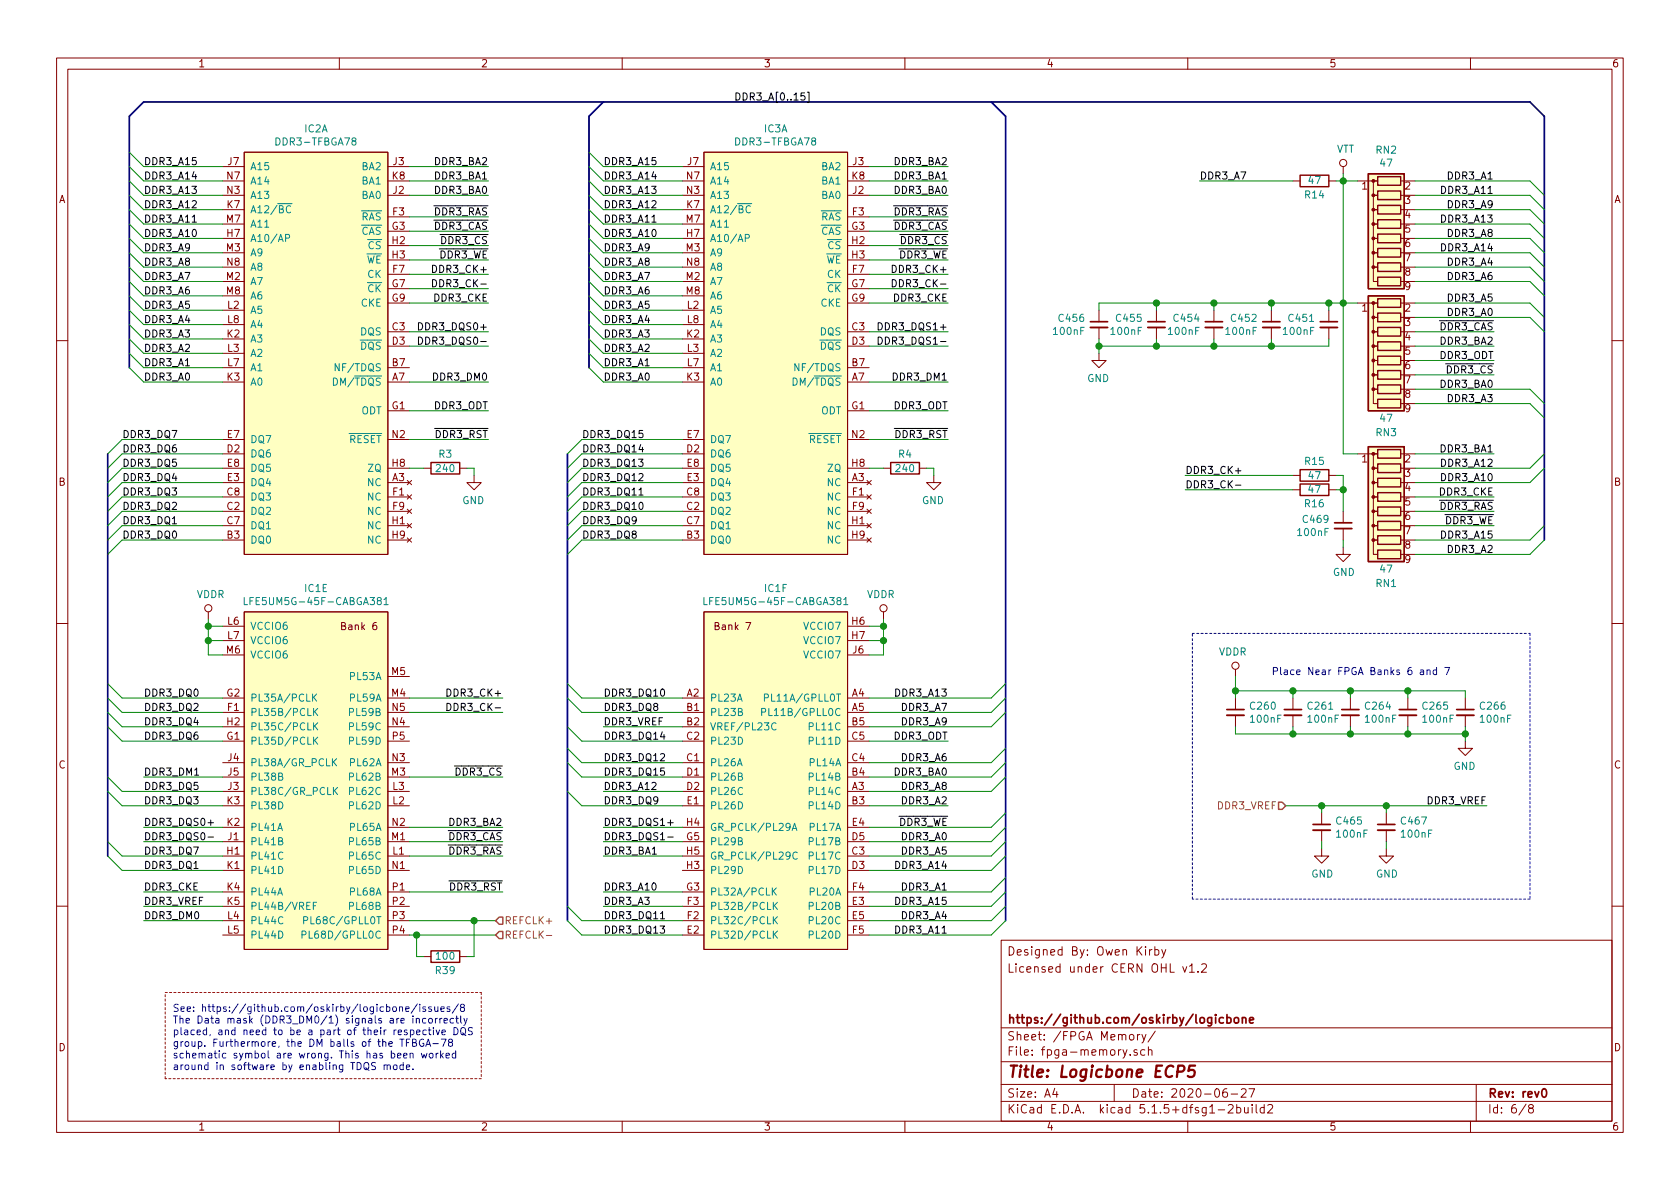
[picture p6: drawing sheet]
<svg xmlns="http://www.w3.org/2000/svg" width="297mm" height="210mm" viewBox="0 0 297 210" stroke-linecap="round" stroke-linejoin="round" font-family="sans-serif">
<g fill="none" stroke="#840000" stroke-width=".18">
<path d="M10 10.3h277v189.9h-277zM12 12.2h273v186.1h-273zM60 10.3v1.9M110 10.3v1.9M160 10.3v1.9M210 10.3v1.9M260 10.3v1.9M39.4 32h3.8M39.4 34.5h3.8M39.4 37.1h3.8M39.4 39.6h3.8M39.4 29.5h3.8"/>
<path d="M43.2 26.9h25.4v71.1h-25.4zM68.6 32h3.8M68.6 34.5h3.8M68.6 38.3h3.8M68.6 29.5h3.8M120.6 32h3.9M120.6 34.5h3.9M120.6 37.1h3.9M120.6 39.6h3.9M120.6 29.5h3.9M124.5 26.9h25.4v71.1h-25.4zM149.9 32h3.8"/>
<path d="M149.9 34.5h3.8M149.9 38.3h3.8M149.9 29.5h3.8M228.6 32h1.3M234.9 32h1.3M237.5 29.5v1.2M240 32h3.6h-.8v2.5h.8h-.8v2.6h.8h-.8v2.5h.8h-.8v2.6h.8h-.8v2.5h.8h-.8v2.5h.8h-.8v2.6h.8M247.6 32h2.6M247.6 34.5h2.6M247.6 37.1h2.6M247.6 39.6h2.6M39.4 42.2h3.8"/>
<path d="M39.4 44.7h3.8M39.4 47.2h3.8M39.4 49.8h3.8M39.4 59.9h3.8M39.4 54.9h3.8M39.4 57.4h3.8M39.4 52.3h3.8M68.6 53.6h3.8M68.6 58.7h3.8M68.6 48.5h3.8M68.6 40.9h3.8M68.6 51h3.8"/>
<path d="M68.6 43.4h3.8M68.6 46h3.8M120.6 42.2h3.9M120.6 44.7h3.9M120.6 47.2h3.9M120.6 49.8h3.9M120.6 59.9h3.9M120.6 54.9h3.9M120.6 57.4h3.9M120.6 52.3h3.9M149.9 53.6h3.8M149.9 58.7h3.8"/>
<path d="M149.9 48.5h3.8M149.9 40.9h3.8M149.9 51h3.8M149.9 43.4h3.8M149.9 46h3.8M194.3 54.9v2M194.3 57.9v2M204.5 54.9v2M204.5 57.9v2M214.6 54.9v2M214.6 57.9v2M224.8 54.9v2"/>
<path d="M224.8 57.9v2M234.9 54.9v2M234.9 57.9v2M240 53.6h3.6h-.8v2.5h.8h-.8v2.6h.8h-.8v2.5h.8h-.8v2.5h.8h-.8v2.6h.8h-.8v2.5h.8h-.8v2.6h.8M247.6 42.2h2.6M247.6 44.7h2.6M247.6 47.2h2.6M247.6 49.8h2.6M247.6 53.6h2.6M247.6 56.1h2.6M247.6 58.7h2.6M10 60.2h2"/>
<path d="M39.4 67.6h3.8M39.4 65h3.8M39.4 77.7h3.8M39.4 62.5h3.8M68.6 61.2h3.8M68.6 67.6h3.8M68.6 65h3.8M68.6 77.7h3.8M68.6 72.6h3.8M120.6 67.6h3.9M120.6 65h3.9M120.6 77.7h3.9"/>
<path d="M120.6 62.5h3.9M149.9 61.2h3.8M149.9 67.6h3.8M149.9 65h3.8M149.9 77.7h3.8M149.9 72.6h3.8M194.3 62.5v1.2h-1.3l1.3 1.3 1.3-1.3h-1.3M247.6 61.2h2.6M247.6 63.7h2.6M247.6 66.3h2.6M247.6 68.8h2.6M247.6 71.4h2.6"/>
<path d="M285 60.2h2M39.4 82.8h3.8M39.4 80.3h3.8M39.4 85.3h3.8M39.4 87.9h3.8M39.4 90.4h3.8M39.4 93h3.8M39.4 95.5h3.8M68.6 82.8h3.8M68.6 85.3h3.8M68.6 87.9h3.8M68.6 90.4h3.8"/>
<path d="M68.6 93h3.8M68.6 95.5h3.8M72 85l.8 .7M72 87.5l.8 .8M72 90l.8 .8M72 92.6l.8 .7M72 95.1l.8 .8M72.8 85l-.8 .7M72.8 87.5l-.8 .8M72.8 90l-.8 .8M72.8 92.6l-.8 .7M72.8 95.1l-.8 .8"/>
<path d="M74.9 82.8h1.3M81.3 82.8h1.2M83.8 84.1v1.2h-1.3l1.3 1.3 1.3-1.3h-1.3M120.6 82.8h3.9M120.6 80.3h3.9M120.6 85.3h3.9M120.6 87.9h3.9M120.6 90.4h3.9M120.6 93h3.9M120.6 95.5h3.9M149.9 82.8h3.8M149.9 85.3h3.8"/>
<path d="M149.9 87.9h3.8M149.9 90.4h3.8M149.9 93h3.8M149.9 95.5h3.8M153.3 85l.8 .7M153.3 87.5l.8 .8M153.3 90l.8 .8M153.3 92.6l.8 .7M153.3 95.1l.8 .8M154.1 85l-.8 .7M154.1 87.5l-.8 .8M154.1 90l-.8 .8"/>
<path d="M154.1 92.6l-.8 .7M154.1 95.1l-.8 .8M156.2 82.8h1.3M162.6 82.8h1.2M165.1 84.1v1.2h-1.3l1.3 1.3 1.3-1.3h-1.3M228.6 84.1h1.3M228.6 86.6h1.3M234.9 84.1h1.3M234.9 86.6h1.3M237.5 96.8v1.2h1.3l-1.3 1.3-1.3-1.3h1.3M237.5 90.4v2.1M237.5 93.5v2"/>
<path d="M240 80.3h3.6h-.8v2.5h.8h-.8v2.5h.8h-.8v2.6h.8h-.8v2.5h.8h-.8v2.6h.8h-.8v2.5h.8h-.8v2.5h.8M247.6 82.8h2.6M247.6 80.3h2.6M247.6 85.3h2.6M247.6 87.9h2.6M247.6 90.4h2.6M247.6 93h2.6M247.6 95.5h2.6M247.6 98h2.6M10 110.3h2M36.8 108.2v1.3M39.4 110.7h3.8"/>
<path d="M39.4 113.3h3.8M39.4 115.8h3.8M43.2 108.2h25.4v59.7h-25.4zM68.6 119.6h3.8M124.5 108.2h25.4v59.7h-25.4zM131.9 110.1h.8l-.5 1.2M149.9 110.7h3.8M149.9 113.3h3.8M149.9 115.8h3.8M156.2 108.2v1.3M218.4 118.4v1.2M285 110.3h2"/>
<path d="M39.4 123.4h3.8M39.4 139.9h3.8M39.4 126h3.8M39.4 128.5h3.8M39.4 137.4h3.8M39.4 134.9h3.8M39.4 131.1h3.8M68.6 123.4h3.8M68.6 139.9h3.8M68.6 126h3.8M68.6 128.5h3.8M68.6 137.4h3.8"/>
<path d="M68.6 134.9h3.8M68.6 131.1h3.8M120.6 123.4h3.9M120.6 139.9h3.9M120.6 126h3.9M120.6 128.5h3.9M120.6 137.4h3.9M120.6 134.9h3.9M120.6 131.1h3.9M149.9 123.4h3.8M149.9 139.9h3.8M149.9 126h3.8"/>
<path d="M149.9 128.5h3.8M149.9 137.4h3.8M149.9 134.9h3.8M149.9 131.1h3.8M218.4 123.4v2.1M218.4 126.5v2M228.6 123.4v2.1M228.6 126.5v2M238.8 123.4v2.1M238.8 126.5v2M248.9 123.4v2.1M248.9 126.5v2"/>
<path d="M259.1 131.1v1.2h-1.3l1.3 1.3 1.2-1.3h-1.2M259.1 123.4v2.1M259.1 126.5v2M39.4 142.5h3.8M39.4 151.4h3.8M39.4 153.9h3.8M39.4 148.8h3.8M39.4 146.3h3.8M39.4 157.7h3.8M68.6 142.5h3.8M68.6 151.4h3.8M68.6 153.9h3.8"/>
<path d="M68.6 148.8h3.8M68.6 146.3h3.8M68.6 157.7h3.8M120.6 142.5h3.9M120.6 151.4h3.9M120.6 153.9h3.9M120.6 148.8h3.9M120.6 146.3h3.9M120.6 157.7h3.9M149.9 142.5h3.8M149.9 151.4h3.8M149.9 153.9h3.8"/>
<path d="M149.9 148.8h3.8M149.9 146.3h3.8M149.9 157.7h3.8M233.7 150.1v1.3h1.2l-1.2 1.2-1.3-1.2h1.3M233.7 143.8v2M233.7 146.8v2M245.1 150.1v1.3h1.3l-1.3 1.2-1.3-1.2h1.3M245.1 143.8v2M245.1 146.8v2M10 160.2h2M39.4 165.3h3.8M39.4 160.3h3.8"/>
<path d="M39.4 162.8h3.8M68.6 165.3h3.8M68.6 160.3h3.8M68.6 162.8h3.8M74.9 169.2h1.3M81.3 169.2h1.2M120.6 165.3h3.9M120.6 160.3h3.9M120.6 162.8h3.9M149.9 165.3h3.8M149.9 160.3h3.8M149.9 162.8h3.8"/>
<path d="M177 166.3h108v32h-108zM202.5 167.4v.2M202.5 167.9v1M203.3 167.9v1M203.7 167.9l-.4 .3M204.2 168l.4-.1 .3 .3-.1 .6-.2 .1-.4-.1M204.2 167.4v1.5M205.4 167.9l.4 1M206.1 167.9l-.5 1.4-.2 .1M209.1 170.9l.4 1 .3-1M210.3 170.9l.4-.5v1.5M210.3 171.9h.9"/>
<path d="M211.8 171.8v.1M212.5 170.6l.2-.2h.3l.3 .2v.3v.2l-.9 .8h.9M285 160.2h2M60 198.3v1.9M110 198.3v1.9M160 198.3v1.9M177 194.8h108M177 191.8h108M177 187.8h108M177 181.8h108M186.5 192.5l-.4 1h1M186.8 193v1"/>
<path d="M197 191.8v3M199.3 185.6l-.5 1.4-.2 .1M199.8 183.1l.2-.2 .4 .2v.7l-.2 .1-.4-.1zM199.8 186.5v.1M201 185.7l-.3-.1-.2 .2 .1 .2 .4 .2v.3h-.5M201.1 182.9v1M201.5 182.9l-.4 .3M201.9 182.9l.4 1M202.4 185.7l-.4-.1-.3 .3 .1 .6 .2 .1 .4-.1M202.6 182.9l-.5 1.4-.2 .1M203 185.7l.3-.1 .3 .1 .1 .9M203 185.1v1.5"/>
<path d="M204.3 182.3l-1.3 2M210 198.3v1.9M215.4 196.3h1.1M216.9 192.5a.62 .62 0 0 0-.7 .7l.1 .7 .2 .1 .5-.1v-.5l-.1-.2-.4-.1-.3 .3M217.2 195.5l.2-.2h.4l.2 .5-.9 1h.9M217.7 193.5h1.1M218.7 195.9l.4-.1 .3 .3-.1 .6h-.6M218.7 195.3v1.5M219.5 192.7l.2-.2h.3l.3 .2v.3v.2l-.9 .8h.9M220 195.8l.1 .9 .3 .1 .3-.1M220.7 195.8v1M220.8 192.5h1l-.6 1.5"/>
<path d="M221.4 195.3v.2M221.4 195.8v1M222.1 195.3v1.3l.2 .2M223.5 195.9l-.4-.1-.3 .3 .1 .6 .2 .1 .4-.1M223.5 195.3v1.5M224.2 195.5l.2-.2h.3l.3 .5-.9 1h.9M260 198.3v1.9M261 191.8v6.5M269.8 195.2l-1.2 2M270.6 196l-.3-.2v-.2l.3-.3h.2l.3 .3-.1 .2-.6 .2a.48 .48 0 0 0-.1 .7l.3 .1 .4-.1a.48 .48 0 0 0-.2-.7"/>
<circle cx="237.5" cy="28.8" r=".63"/>
<circle cx="36.8" cy="107.6" r=".63"/>
<circle cx="156.2" cy="107.6" r=".63"/>
<circle cx="218.4" cy="117.7" r=".63"/>
</g>
<g fill="none" stroke="#840000" stroke-width=".3">
<path d="M192.8 56.9h3M202.9 56.9h3.1M213.1 56.9h3.1M223.3 56.9h3M233.4 56.9h3.1M236 92.5h3M216.9 125.5h3.1M227.1 125.5h3M237.2 125.5h3.1M247.4 125.5h3M257.6 125.5h3M232.2 145.8h3"/>
<path d="M243.6 145.8h3M216.9 179.4v1.5M219.7 179.9v1M216.3 180l-.4-.1-.3 .3v.6l.3 .1 .4-.1M216.9 180l.5-.1 .3 .3-.1 .6-.2 .1-.5-.1M218.3 180.1l.2-.2 .4 .2v.7l-.2 .1-.4-.1zM219.7 180.1v-.1a.37 .37 0 0 1 .6 .1v.8M220.9 180.4l.7-.1v-.3l-.4-.1-.3 .2 .1 .7h.6M272.8 192.6l.1-.1a.8 .8 0 0 1 .6 .8 .8 .8 0 0 1-.6 .7 .97 .97 0 0 1-.1-1.4z"/>
</g>
<path d="M208.2 189.5h.8a.56 .56 0 0 0 .4-.5 .56 .56 0 0 0-.3-.6h-.8l-.2 2M211.3 188.4h-1l-.2 1 .3-.2 .7 .1 .2 .3-.2 .7a.8 .8 0 0 1-1.1 0" fill="none" stroke="#840000" stroke-width=".41"/>
<g fill="none" stroke="#840000" stroke-width=".25">
<path d="M229.9 31h5v2h-5zM241.9 30.7h6.4v20.3h-6.4zM243.6 31.2h4v1.6h-4zM243.6 33.8h4v1.5h-4zM243.6 36.3h4v1.5h-4zM243.6 38.9h4v1.5h-4zM241.9 52.3h6.4v20.3h-6.4zM243.6 41.4h4v1.5h-4zM243.6 43.9h4v1.6h-4zM243.6 46.5h4v1.5h-4zM243.6 49h4v1.5h-4zM243.6 52.8h4v1.6h-4z"/>
<path d="M243.6 55.4h4v1.5h-4zM243.6 57.9h4v1.5h-4zM241.9 79h6.4v20.3h-6.4zM243.6 60.4h4v1.6h-4zM243.6 63h4v1.5h-4zM243.6 65.5h4v1.6h-4zM243.6 68.1h4v1.5h-4zM243.6 70.6h4v1.5h-4zM243.6 79.5h4v1.5h-4zM76.2 81.8h5.1v2h-5.1zM157.5 81.8h5.1v2h-5.1zM229.9 83.1h5v2h-5z"/>
<path d="M229.9 85.6h5v2h-5zM243.6 82h4v1.6h-4zM243.6 84.6h4v1.5h-4zM243.6 87.1h4v1.5h-4zM243.6 89.7h4v1.5h-4zM243.6 92.2h4v1.5h-4zM243.6 94.7h4v1.6h-4zM243.6 97.3h4v1.5h-4zM76.2 168.1h5.1v2.1h-5.1z"/>
</g>
<g fill="none" stroke="#840000" stroke-width=".33">
<path d="M192.8 57.9h3M202.9 57.9h3.1M213.1 57.9h3.1M223.3 57.9h3M233.4 57.9h3.1M236 93.5h3M216.9 126.5h3.1M227.1 126.5h3M237.2 126.5h3.1M247.4 126.5h3M257.6 126.5h3M232.2 146.8h3"/>
<path d="M243.6 146.8h3"/>
</g>
<g fill="#ffffc2" stroke="#ffffc2" stroke-width=".18">
<path d="M241.9 30.7h6.4v20.3h-6.4z"/>
<path d="M124.5 108.2h25.4v59.7h-25.4z"/>
<path d="M43.2 108.2h25.4v59.7h-25.4z"/>
<path d="M241.9 52.3h6.4v20.3h-6.4z"/>
<path d="M241.9 79h6.4v20.3h-6.4z"/>
<path d="M43.2 26.9h25.4v71.1h-25.4z"/>
<path d="M124.5 26.9h25.4v71.1h-25.4z"/>
</g>
<g fill="#840000" stroke="#840000" stroke-width=".18">
<circle cx="242.8" cy="32" r=".25"/>
<circle cx="242.8" cy="34.5" r=".25"/>
<circle cx="242.8" cy="37.1" r=".25"/>
<circle cx="242.8" cy="39.6" r=".25"/>
<circle cx="242.8" cy="42.2" r=".25"/>
<circle cx="242.8" cy="44.7" r=".25"/>
<circle cx="242.8" cy="47.2" r=".25"/>
<circle cx="242.8" cy="53.6" r=".25"/>
<circle cx="242.8" cy="56.1" r=".25"/>
<circle cx="242.8" cy="58.7" r=".25"/>
<circle cx="242.8" cy="61.2" r=".25"/>
<circle cx="242.8" cy="63.7" r=".25"/>
<circle cx="242.8" cy="66.3" r=".25"/>
<circle cx="242.8" cy="68.8" r=".25"/>
<circle cx="242.8" cy="80.3" r=".25"/>
<circle cx="242.8" cy="82.8" r=".25"/>
<circle cx="242.8" cy="85.3" r=".25"/>
<circle cx="242.8" cy="87.9" r=".25"/>
<circle cx="242.8" cy="90.4" r=".25"/>
<circle cx="242.8" cy="93" r=".25"/>
<circle cx="242.8" cy="95.5" r=".25"/>
</g>
<g fill="none" stroke="#008484" stroke-width=".18">
<path d="M50.4 36h1.2M51.4 36.5a.5 .5 0 0 0-.6 0 .5 .5 0 0 0-.2 .6 .45 .45 0 0 0 .3 .5 .45 .45 0 0 0 .5-.1M131.6 36h1.3M132.7 36.5a.5 .5 0 0 0-.7 0 .5 .5 0 0 0-.1 .6 .45 .45 0 0 0 .2 .5 .45 .45 0 0 0 .6-.1M50.5 42.1h.6l.1-.5-.2-.2h-.5v1.3M131.8 42.1h.6v-.5l-.1-.2h-.5v1.3M60 64.3v1.3l-.7-1.3v1.3M141.2 64.3v1.3l-.7-1.3v1.3M43.2 105.7v1.2h.6M66.9 106.2l-.1-.1v-.3l.1-.1h.4l.1 .4-.6 .2-.1 .1v.3l.2 .2h.4l.1-.2v-.4l-.2-.1M67.9 106l.4-.3v1.2M67.9 106.9h.7"/>
<path d="M124.5 105.7v1.2h.5M148.2 106.2l-.2-.1v-.3l.2-.1h.4v.4l-.5 .2-.1 .1v.3l.2 .2h.4l.1-.2-.1-.4-.1-.1M149.2 106l.4-.3v1.2M149.2 106.9h.7M55.3 122.7v1.3M55.4 125.3v1.2M55.4 127.8v1.3M55.4 130.3v1.3M55.4 123.3l.6 .7M55.6 125.8l.6 .7M55.6 130.9l.6 .7M55.6 128.4l.6 .7"/>
<path d="M56 122.7l-.7 .8M56.2 125.3l-.8 .7M56.2 130.3l-.8 .8M56.2 127.8l-.8 .7M59 134.7l.5 .7M59.1 139.8l.6 .7M59.5 134.2l-.7 .7M59.7 139.2l-.7 .8M134.7 125.9h.6v-.5l-.1-.1h-.5v1.2M135.2 123.4l.6-.1v-.4l-.2-.2h-.4v1.3M137.2 127.9a.6 .6 0 0 0-.8 .5 .6 .6 0 0 0 .6 .7l.2-.1M56 159.6h-.6v1.2"/>
<path d="M136.6 157v1.3M136.7 159.6v1.2M136.7 157.6l.6 .7M137.3 157l-.7 .8M137.5 159.6l-.8 .7M140.1 146.9l.4-1.3 .4 1.3M140.2 146.5h.6M141 150.8a.51 .51 0 0 0-.7 0 .51 .51 0 0 0-.1 .6 .46 .46 0 0 0 .2 .5 .46 .46 0 0 0 .6-.1M53.4 165.3l.6-.1 .1-.4-.2-.2h-.5v1.3M53.7 162.8l.7-.1v-.5l-.2-.1h-.5v1.3M55.4 160.2h.4M136.7 162.1v1.3"/>
<path d="M136.7 164.6v1.3M136.9 165.2l.6 .7M136.9 162.7l.6 .7M136.9 160.1l.6 .7M137.5 164.6l-.8 .8M137.5 162.1l-.8 .7"/>
</g>
<path d="M210.8 112h59.7M270.5 112v47M210.8 159v-47M270.5 159h-59.7" fill="none" stroke="#0000c2" stroke-width=".18" stroke-dasharray=".4 .4"/>
<path d="M29.2 175.5h55.9M85.1 175.5v15.2M29.2 190.7v-15.2M85.1 190.7h-55.9" fill="none" stroke="#c20000" stroke-width=".18" stroke-dasharray=".4 .4"/>
<path d="M106.7 18l-2.6 2.6v44.4M175.3 18l2.5 2.6v142.2M22.9 65v-44.4l2.5-2.6h245.1l2.5 2.6v74.9M19 80.3v71.1M100.3 80.3v82.5" fill="none" stroke="#000084" stroke-width=".3"/>
<g fill="none" stroke="#008400" stroke-width=".18">
<path d="M22.9 39.6l2.5 2.6h14M22.9 37.1l2.5 2.5h14M22.9 34.5l2.5 2.6h14M22.9 29.5l2.5 2.5h14M22.9 32l2.5 2.5h14M22.9 26.9l2.5 2.6h14M72.4 32h14M72.4 34.5h14M72.4 38.3h14M72.4 29.5h14M104.1 39.6l2.6 2.6h13.9M104.1 37.1l2.6 2.5h13.9"/>
<path d="M104.1 34.5l2.6 2.6h13.9M104.1 29.5l2.6 2.5h13.9M104.1 32l2.6 2.5h13.9M104.1 26.9l2.6 2.6h13.9M153.7 32h13.9M153.7 34.5h13.9M153.7 38.3h13.9M153.7 29.5h13.9M212.1 32h16.5M236.2 32h3.8M237.5 30.7v49.6h2.5M250.2 39.6h20.3l2.5 2.6"/>
<path d="M250.2 37.1h20.3l2.5 2.5M250.2 32h20.3l2.5 2.5M250.2 34.5h20.3l2.5 2.6M22.9 47.2l2.5 2.6h14M22.9 42.2l2.5 2.5h14M22.9 44.7l2.5 2.5h14M22.9 59.9l2.5 2.6h14M22.9 57.4l2.5 2.5h14M22.9 54.9l2.5 2.5h14M22.9 52.3l2.5 2.6h14M22.9 49.8l2.5 2.5h14M72.4 58.7h14"/>
<path d="M72.4 53.6h14M72.4 40.9h14M72.4 43.4h14M72.4 46h14M72.4 48.5h14M72.4 51h14M104.1 47.2l2.6 2.6h13.9M104.1 42.2l2.6 2.5h13.9M104.1 44.7l2.6 2.5h13.9M104.1 59.9l2.6 2.6h13.9M104.1 57.4l2.6 2.5h13.9M104.1 54.9l2.6 2.5h13.9"/>
<path d="M104.1 52.3l2.6 2.6h13.9M104.1 49.8l2.6 2.5h13.9M153.7 58.7h13.9M153.7 53.6h13.9M153.7 40.9h13.9M153.7 43.4h13.9M153.7 46h13.9M153.7 48.5h13.9M153.7 51h13.9M194.3 59.9v2.6M204.5 53.6v1.3M204.5 59.9v1.3"/>
<path d="M214.6 53.6v1.3M214.6 59.9v1.3M224.8 53.6v1.3M224.8 59.9v1.3M234.9 59.9v1.3h-40.6M234.9 53.6v1.3M240 53.6h-45.7v1.3M250.2 58.7h14M250.2 49.8h20.3l2.5 2.5M250.2 44.7h20.3l2.5 2.5M250.2 42.2h20.3l2.5 2.5M250.2 53.6h20.3l2.5 2.5"/>
<path d="M250.2 47.2h20.3l2.5 2.6M250.2 56.1h20.3l2.5 2.6M22.9 62.5l2.5 2.5h14M22.9 65l2.5 2.6h14M39.4 77.7h-17.8l-2.6 2.6M72.4 61.2h14M72.4 77.7h14M72.4 67.6h14M72.4 72.6h14M104.1 62.5l2.6 2.5h13.9M104.1 65l2.6 2.6h13.9M120.6 77.7h-17.7l-2.6 2.6"/>
<path d="M153.7 61.2h13.9M153.7 77.7h13.9M153.7 67.6h13.9M153.7 72.6h13.9M250.2 63.7h14M250.2 66.3h14M250.2 71.4h20.3l2.5 2.5M250.2 61.2h14M250.2 68.8h20.3l2.5 2.6M39.4 93h-17.8l-2.6 2.5M39.4 95.5h-17.8l-2.6 2.5M39.4 85.3h-17.8l-2.6 2.6"/>
<path d="M39.4 90.4h-17.8l-2.6 2.6M39.4 87.9h-17.8l-2.6 2.5M39.4 80.3h-17.8l-2.6 2.5M39.4 82.8h-17.8l-2.6 2.5M72.4 82.8h2.5M82.5 82.8h1.3v1.3M120.6 93h-17.7l-2.6 2.5M120.6 95.5h-17.7l-2.6 2.5M120.6 85.3h-17.7l-2.6 2.6M120.6 90.4h-17.7l-2.6 2.6M120.6 87.9h-17.7l-2.6 2.5M120.6 80.3h-17.7l-2.6 2.5"/>
<path d="M120.6 82.8h-17.7l-2.6 2.5M153.7 82.8h2.5M163.8 82.8h1.3v1.3M209.5 84.1h19.1M209.5 86.6h19.1M236.2 84.1h1.3v6.3M236.2 86.6h1.3M237.5 95.5v1.3M250.2 93h14M250.2 90.4h14M250.2 87.9h14M250.2 80.3h14"/>
<path d="M273 95.5l-2.5 2.5h-20.3M273 93l-2.5 2.5h-20.3M273 82.8l-2.5 2.5h-20.3M273 80.3l-2.5 2.5h-20.3M36.8 109.5v6.3h2.6M36.8 113.3h2.6M36.8 110.7h2.6M153.7 113.3h2.5M153.7 110.7h2.5M156.2 109.5v6.3h-2.5M218.4 119.6v3.8M19 123.4l2.6 2.6h17.8"/>
<path d="M19 120.9l2.6 2.5h17.8M19 126l2.6 2.5h17.8M19 137.4l2.6 2.5h17.8M19 139.9l2.6 2.6h17.8M19 128.5l2.6 2.6h17.8M25.4 137.4h14M72.4 126h16.5M72.4 123.4h16.5M72.4 137.4h16.5M100.3 123.4l2.6 2.6h17.7M100.3 120.9l2.6 2.5h17.7M100.3 132.3l2.6 2.6h17.7"/>
<path d="M100.3 139.9l2.6 2.6h17.7M100.3 134.9l2.6 2.5h17.7M100.3 128.5l2.6 2.6h17.7M106.7 128.5h13.9M106.7 139.9h13.9M153.7 131.1h13.9M177.8 123.4l-2.5 2.6h-21.6M177.8 120.9l-2.5 2.5h-21.6M177.8 126l-2.5 2.5h-21.6M177.8 137.4l-2.5 2.5h-21.6M177.8 132.3l-2.5 2.6h-21.6M177.8 134.9l-2.5 2.5h-21.6"/>
<path d="M218.4 128.5v1.3h40.7M218.4 122.2h40.7v1.2M228.6 122.2v1.2M228.6 128.5v1.3M238.8 122.2v1.2M238.8 128.5v1.3M248.9 122.2v1.2M248.9 128.5v1.3M259.1 128.5v2.6M19 151.4l2.6 2.5h17.8M19 148.8l2.6 2.6h17.8M25.4 146.3h14"/>
<path d="M25.4 148.8h14M25.4 157.7h14M72.4 146.3h16.5M72.4 148.8h16.5M72.4 157.7h16.5M72.4 151.4h16.5M106.7 146.3h13.9M106.7 148.8h13.9M106.7 157.7h13.9M106.7 151.4h13.9M153.7 142.5h13.9M177.8 143.8l-2.5 2.5h-21.6"/>
<path d="M177.8 157.7l-2.5 2.6h-21.6M177.8 146.3l-2.5 2.5h-21.6M177.8 151.4l-2.5 2.5h-21.6M177.8 155.2l-2.5 2.5h-21.6M177.8 148.8l-2.5 2.6h-21.6M227.3 142.5h35.6M233.7 142.5v1.3M233.7 148.8v1.3M245.1 142.5v1.3M245.1 148.8v1.3M25.4 160.3h14M25.4 162.8h14"/>
<path d="M72.4 165.3h15.2M72.4 162.8h15.2M73.7 165.3v3.9h1.2M83.8 162.8v6.4h-1.3M100.3 162.8l2.6 2.5h17.7M100.3 160.3l2.6 2.5h17.7M106.7 160.3h13.9M177.8 162.8l-2.5 2.5h-21.6M177.8 160.3l-2.5 2.5h-21.6"/>
</g>
<path d="M226.1 141.9h.6l.6 .6-.6 .6h-.6zM88.3 164.7h.6v1.3h-.6l-.7-.7zM88.3 162.2h.6v1.2h-.6l-.7-.6z" fill="none" stroke="#848400" stroke-width=".25"/>
<path d="M96.6 165.4h1" fill="none" stroke="#848400" stroke-width=".18"/>
<g fill="none" stroke="#000" stroke-width=".18">
<path d="M130.1 16.4a.64 .64 0 0 1 .7 .7 .64 .64 0 0 1-.7 .6zM34 39.3h.7M115.3 39.3h.7M74 59.6a.64 .64 0 0 1 .7 .6 .64 .64 0 0 1-.7 .7zM74 57.1a.64 .64 0 0 1 .7 .6 .64 .64 0 0 1-.7 .6zM76.5 49.4a.64 .64 0 0 1 .7 .7 .64 .64 0 0 1-.7 .6zM76.5 46.9a.64 .64 0 0 1 .7 .6 .64 .64 0 0 1-.7 .7zM155.3 59.6a.64 .64 0 0 1 .7 .6 .64 .64 0 0 1-.7 .7zM155.3 57.1a.64 .64 0 0 1 .7 .6 .64 .64 0 0 1-.7 .6zM157.8 46.9a.64 .64 0 0 1 .7 .6 .64 .64 0 0 1-.7 .7zM157.8 49.4a.64 .64 0 0 1 .7 .7 .64 .64 0 0 1-.7 .6zM113 87.5h.7"/>
<path d="M218.4 83.3h1M218.4 85.8h1M79 124.4a.64 .64 0 0 1 .7 .6 .64 .64 0 0 1-.7 .6zM79 121.8a.64 .64 0 0 1 .7 .7 .64 .64 0 0 1-.7 .6zM36.8 148h.9M36.8 145.5h.9M118.1 148h.9M118.1 145.5h.9M116.8 162.5h.7"/>
</g>
<g fill="none" stroke="#0000c2" stroke-width=".18">
<path d="M251.2 118.5h.4l.1 .8M251.7 118.8h-.4l-.2 .2 .1 .2h.5M252.3 118.6l.2-.1h.3l.1 .8M252.3 118.5v.8M254 118.5h-.4l-.2 .2 .1 .5h.5M254 118v1.3M255.4 118h.9l-.5 1.3M70.6 178.1l.2-.1 .3 .1 .1 .8M70.6 178v.9M71.7 178.4l.6-.1v-.2l-.4-.1-.2 .2 .1 .6h.5M73.8 177.5l-1.1 1.7M74.2 177.6v.1"/>
<path d="M74.2 178v.9M75.2 178.1l-.3-.1-.1 .2v.2l.4 .1v.3h-.4M76.3 178.1l-.3-.1-.2 .2v.2l.5 .1v.3h-.5M76.9 178v.8l.3 .1 .2-.2M77.4 178v.9M78 178.4l.6-.1-.1-.2-.4-.1-.1 .2v.6h.5M79.5 178.1l-.3-.1-.2 .2 .1 .2 .4 .1v.3h-.5M80.7 179.6v1.1l.4 .2M81.1 177.5l-1.1 1.7M81.5 179.6v1.1l.1 .2M81.6 178.1l-.1-.1v-.3l.1-.1 .4 .1 .1 .3-.6 .2-.1 .2v.2l.2 .3 .4-.1 .1-.2v-.3l-.2-.2M66.4 188l-.5-.1-.2 .1v.4l.6 .2 .1 .3-.2 .2h-.5"/>
<path d="M67.9 188.4l.2-.1 .3 .1 .1 .7M67.9 188.3v.8M68.5 188.5l.1-.2 .3 .1 .1 .7M69.7 188.4l.3-.1 .2 .1-.1 .7h-.3l-.3-.2zM71.1 183.8v1.2M71.3 188.4l-.4-.1-.2 .2 .1 .6h.5M71.3 187.9v1.2M71.4 186.7l.6-.1-.1-.3h-.3l-.2 .1v.6h.5M71.9 188.7l.5-.1v-.2l-.4-.1-.1 .2v.6h.5M71.9 184.4h.4M72.4 183.8h-.5v1.2M72.5 186.4l.2-.1h.3l.1 .8"/>
<path d="M72.5 186.3v.8M72.6 182.2l.3-.1 .3 .3-.1 .5h-.5M72.9 184.4l.6-.1 .1-.2-.1-.2-.6-.1v1.2h.5l.2-.1 .1-.3-.3-.2M73 189v.1M73.6 180.2l.2-.1h.3v.8M73.6 180.1v.8M73.7 182.5l.6-.1-.1-.2-.4-.1-.1 .2v.6h.5M74.5 186.3l.3 .8 .2-.6 .2 .6 .3-.8M74.9 183.8a.59 .59 0 0 0-.8 .6 .59 .59 0 0 0 .8 .6v-.5h-.2M75.3 180.1h-.4l-.2 .2 .1 .6h.5M75.3 185l.4-1.2 .4 1.2M75.4 182.2l-.4-.1-.2 .3 .1 .5h.5"/>
<path d="M75.4 184.7h.6M75.7 182.1h.5M75.9 180.1h.3l.3 .2-.2 .6h-.3l-.2-.2zM75.9 181.7v1.1l.3 .2M76 186.3h.3l.2 .1v.6l-.4 .1-.2-.2zM76.6 184.6h.9M76.6 181.7v.1M76.6 182.1v.9M77 180.1v.8M77.1 182.1l.3 .9 .3-.9M77.1 186.3v.8M77.3 180.1l-.3 .2"/>
<path d="M77.5 186.3l-.4 .2M77.8 180.1v.8M77.9 185.8v1.3M78 183.8h.9l-.6 1.2M78 186.6l.4 .5M78.1 180.1l-.3 .2M78.1 182.5l.6-.1v-.2l-.4-.1-.2 .2 .1 .6h.5M78.4 186.3l-.5 .4M78.5 180.5l.6-.1-.1-.3h-.3l-.2 .2 .1 .6h.4M78.9 186.7l.6-.1-.1-.3h-.4l-.1 .1v.6h.5M79.5 184.3l-.2-.1v-.3l.5-.1 .2 .1v.3l-.6 .2-.1 .2v.2l.2 .2h.3l.2-.2v-.4l-.2-.1M80.2 180.1h-.4l-.2 .2 .1 .6h.5"/>
<path d="M80.3 181.7a.64 .64 0 0 1 .7 .6 .64 .64 0 0 1-.7 .7zM80.6 186.3h-.4l-.2 .2 .1 .5h.5M80.6 180.1h.5M80.6 185.8v1.3M81.5 181.9l.3-.2a.47 .47 0 0 1 .5 .4l-.1 .7-.2 .2-.4-.1a1 1 0 0 1-.1-1zM81.7 182.7l.7 .4M82 180.1l.3 .8M82.6 180.1l-.4 1.1-.2 .2M83.5 181.8l-.5-.1-.1 .1v.5l.6 .2v.2l-.2 .3-.5-.1"/>
</g>
<g fill="#008400" stroke="#008400" stroke-width=".25">
<circle cx="237.5" cy="86.6" r=".51"/>
<circle cx="238.8" cy="129.8" r=".51"/>
<circle cx="233.7" cy="142.5" r=".51"/>
<circle cx="218.4" cy="122.2" r=".51"/>
<circle cx="238.8" cy="122.2" r=".51"/>
<circle cx="245.1" cy="142.5" r=".51"/>
<circle cx="259.1" cy="129.8" r=".51"/>
<circle cx="228.6" cy="122.2" r=".51"/>
<circle cx="237.5" cy="53.6" r=".51"/>
<circle cx="248.9" cy="129.8" r=".51"/>
<circle cx="248.9" cy="122.2" r=".51"/>
<circle cx="224.8" cy="53.6" r=".51"/>
<circle cx="36.8" cy="113.3" r=".51"/>
<circle cx="237.5" cy="32" r=".51"/>
<circle cx="235" cy="53.6" r=".51"/>
<circle cx="83.8" cy="162.8" r=".51"/>
<circle cx="214.6" cy="53.6" r=".51"/>
<circle cx="156.2" cy="110.7" r=".51"/>
<circle cx="204.5" cy="53.6" r=".51"/>
<circle cx="73.7" cy="165.3" r=".51"/>
<circle cx="224.8" cy="61.2" r=".51"/>
<circle cx="228.6" cy="129.8" r=".51"/>
<circle cx="194.3" cy="61.2" r=".51"/>
<circle cx="36.8" cy="110.7" r=".51"/>
<circle cx="156.2" cy="113.3" r=".51"/>
<circle cx="214.6" cy="61.2" r=".51"/>
<circle cx="204.5" cy="61.2" r=".51"/>
</g>
<text font-size="2.8" fill="#840000" x="178" y="190.5">Title: Logicbone ECP5</text>
<g font-size="2.1" fill="#840000">
<text x="178" y="172">Licensed under CERN OHL v1.2</text>
<text x="178" y="169">Designed By: Owen Kirby</text>
<text x="178" y="184">Sheet: /FPGA Memory/</text>
<text x="178" y="181">https://github.com/oskirby/logicbone</text>
<text x="178" y="186.7">File: fpga-memory.sch</text>
<text x="178" y="196.9">KiCad E.D.A. kicad 5.1.5+dfsg1-2build2</text>
<text x="178" y="194.1">Size: A4</text>
<text x="200" y="194.1">Date: 2020-06-27</text>
<text x="263" y="194.1">Rev: rev0</text>
<text x="263" y="196.9">Id: 6/8</text>
</g>
<g font-size="1.8" fill="#840000">
<text x="35" y="11.9">1</text>
<text x="85" y="11.9">2</text>
<text x="135" y="11.9">3</text>
<text x="185" y="11.9">4</text>
<text x="235" y="11.9">5</text>
<text x="285" y="11.9">6</text>
<text x="40.3" y="29.2">J7</text>
<text x="69.5" y="29.2">J3</text>
<text x="121.6" y="29.2">J7</text>
<text x="150.8" y="29.2">J3</text>
<text x="10.4" y="35.9">A</text>
<text x="40.2" y="34.3">N3</text>
<text x="40.2" y="31.7">N7</text>
<text x="69.4" y="31.7">K8</text>
<text x="69.5" y="34.3">J2</text>
<text x="121.4" y="34.3">N3</text>
<text x="121.4" y="31.7">N7</text>
<text x="150.6" y="31.7">K8</text>
<text x="150.8" y="34.3">J2</text>
<text x="240.8" y="33.5">1</text>
<text x="248.4" y="33.5">2</text>
<text x="285.4" y="35.9">A</text>
<text x="40.1" y="39.4">M7</text>
<text x="40.2" y="41.9">H7</text>
<text x="40.2" y="36.8">K7</text>
<text x="69.3" y="40.6">G3</text>
<text x="69.5" y="38.1">F3</text>
<text x="121.3" y="39.4">M7</text>
<text x="121.4" y="41.9">H7</text>
<text x="121.4" y="36.8">K7</text>
<text x="150.6" y="40.6">G3</text>
<text x="150.7" y="38.1">F3</text>
<text x="248.4" y="36.1">3</text>
<text x="248.4" y="38.6">4</text>
<text x="248.4" y="41.1">5</text>
<text x="40.1" y="44.4">M3</text>
<text x="40.2" y="47">N8</text>
<text x="69.4" y="43.2">H2</text>
<text x="69.4" y="45.7">H3</text>
<text x="121.3" y="44.4">M3</text>
<text x="121.4" y="47">N8</text>
<text x="150.6" y="43.2">H2</text>
<text x="150.6" y="45.7">H3</text>
<text x="248.4" y="43.7">6</text>
<text x="248.4" y="46.2">7</text>
<text x="40.1" y="49.5">M2</text>
<text x="40.1" y="52.1">M8</text>
<text x="69.3" y="50.8">G7</text>
<text x="69.3" y="53.3">G9</text>
<text x="69.5" y="48.3">F7</text>
<text x="121.3" y="49.5">M2</text>
<text x="121.3" y="52.1">M8</text>
<text x="150.6" y="50.8">G7</text>
<text x="150.6" y="53.3">G9</text>
<text x="150.7" y="48.3">F7</text>
<text x="248.4" y="48.8">8</text>
<text x="248.4" y="51.3">9</text>
<text x="40.2" y="59.7">K2</text>
<text x="40.3" y="54.6">L2</text>
<text x="40.3" y="57.1">L8</text>
<text x="69.4" y="58.4">C3</text>
<text x="121.4" y="59.7">K2</text>
<text x="121.5" y="54.6">L2</text>
<text x="121.5" y="57.1">L8</text>
<text x="150.6" y="58.4">C3</text>
<text x="240.8" y="55.1">1</text>
<text x="248.4" y="55.1">2</text>
<text x="248.4" y="57.7">3</text>
<text x="40.3" y="62.2">L3</text>
<text x="40.3" y="64.8">L7</text>
<text x="69.4" y="64.8">B7</text>
<text x="69.4" y="61">D3</text>
<text x="121.5" y="62.2">L3</text>
<text x="121.5" y="64.8">L7</text>
<text x="150.6" y="64.8">B7</text>
<text x="150.6" y="61">D3</text>
<text x="248.4" y="60.2">4</text>
<text x="248.4" y="62.7">5</text>
<text x="248.4" y="65.3">6</text>
<text x="40.2" y="67.3">K3</text>
<text x="69.4" y="67.3">A7</text>
<text x="121.4" y="67.3">K3</text>
<text x="150.6" y="67.3">A7</text>
<text x="248.4" y="67.8">7</text>
<text x="248.4" y="70.4">8</text>
<text x="40.2" y="77.5">E7</text>
<text x="69.3" y="72.4">G1</text>
<text x="69.4" y="77.5">N2</text>
<text x="121.5" y="77.5">E7</text>
<text x="150.6" y="72.4">G1</text>
<text x="150.6" y="77.5">N2</text>
<text x="248.4" y="72.9">9</text>
<text x="40.2" y="80">D2</text>
<text x="40.2" y="82.5">E8</text>
<text x="69.4" y="82.5">H8</text>
<text x="121.4" y="80">D2</text>
<text x="121.5" y="82.5">E8</text>
<text x="150.6" y="82.5">H8</text>
<text x="240.8" y="81.8">1</text>
<text x="248.4" y="81.8">2</text>
<text x="10.4" y="85.9">B</text>
<text x="40.2" y="87.6">C8</text>
<text x="40.2" y="85.1">E3</text>
<text x="69.4" y="85.1">A3</text>
<text x="69.5" y="87.6">F1</text>
<text x="121.4" y="87.6">C8</text>
<text x="121.5" y="85.1">E3</text>
<text x="150.6" y="85.1">A3</text>
<text x="150.7" y="87.6">F1</text>
<text x="248.4" y="84.3">3</text>
<text x="248.4" y="86.9">4</text>
<text x="248.4" y="89.4">5</text>
<text x="285.4" y="85.9">B</text>
<text x="40.2" y="95.2">B3</text>
<text x="40.2" y="90.2">C2</text>
<text x="40.2" y="92.7">C7</text>
<text x="69.4" y="92.7">H1</text>
<text x="69.4" y="95.2">H9</text>
<text x="69.5" y="90.2">F9</text>
<text x="121.4" y="95.2">B3</text>
<text x="121.4" y="90.2">C2</text>
<text x="121.4" y="92.7">C7</text>
<text x="150.6" y="92.7">H1</text>
<text x="150.6" y="95.2">H9</text>
<text x="150.7" y="90.2">F9</text>
<text x="248.4" y="91.9">6</text>
<text x="248.4" y="94.5">7</text>
<text x="248.4" y="97">8</text>
<text x="248.4" y="99.6">9</text>
<text x="40.3" y="110.5">L6</text>
<text x="40.3" y="113">L7</text>
<text x="60.6" y="111.4">Bank 6</text>
<text x="126.6" y="111.4">Bank 7</text>
<text x="150.6" y="110.5">H6</text>
<text x="150.6" y="113">H7</text>
<text x="40.1" y="115.6">M6</text>
<text x="69.3" y="119.4">M5</text>
<text x="150.8" y="115.6">J6</text>
<text x="40.1" y="123.2">G2</text>
<text x="40.3" y="125.7">F1</text>
<text x="69.3" y="123.2">M4</text>
<text x="69.4" y="125.7">N5</text>
<text x="121.4" y="123.2">A2</text>
<text x="121.4" y="125.7">B1</text>
<text x="150.6" y="123.2">A4</text>
<text x="150.6" y="125.7">A5</text>
<text x="40.1" y="130.8">G1</text>
<text x="40.2" y="128.3">H2</text>
<text x="69.4" y="128.3">N4</text>
<text x="69.4" y="130.8">P5</text>
<text x="121.4" y="128.3">B2</text>
<text x="121.4" y="130.8">C2</text>
<text x="150.6" y="128.3">B5</text>
<text x="150.6" y="130.8">C5</text>
<text x="10.4" y="135.9">C</text>
<text x="40.3" y="134.6">J4</text>
<text x="40.3" y="137.2">J5</text>
<text x="69.3" y="137.2">M3</text>
<text x="69.4" y="134.6">N3</text>
<text x="121.4" y="134.6">C1</text>
<text x="121.4" y="137.2">D1</text>
<text x="150.6" y="137.2">B4</text>
<text x="150.6" y="134.6">C4</text>
<text x="285.4" y="135.9">C</text>
<text x="40.2" y="142.2">K3</text>
<text x="40.3" y="139.7">J3</text>
<text x="69.5" y="142.2">L2</text>
<text x="69.5" y="139.7">L3</text>
<text x="121.4" y="139.7">D2</text>
<text x="121.5" y="142.2">E1</text>
<text x="150.6" y="139.7">A3</text>
<text x="150.6" y="142.2">B3</text>
<text x="40.2" y="146">K2</text>
<text x="40.3" y="148.6">J1</text>
<text x="69.3" y="148.6">M1</text>
<text x="69.4" y="146">N2</text>
<text x="121.4" y="148.6">G5</text>
<text x="121.4" y="146">H4</text>
<text x="150.6" y="148.6">D5</text>
<text x="150.7" y="146">E4</text>
<text x="40.2" y="151.1">H1</text>
<text x="40.2" y="153.7">K1</text>
<text x="69.4" y="153.7">N1</text>
<text x="69.5" y="151.1">L1</text>
<text x="121.4" y="153.7">H3</text>
<text x="121.4" y="151.1">H5</text>
<text x="150.6" y="151.1">C3</text>
<text x="150.6" y="153.7">D3</text>
<text x="40.2" y="157.5">K4</text>
<text x="40.2" y="160">K5</text>
<text x="69.4" y="157.5">P1</text>
<text x="69.4" y="160">P2</text>
<text x="121.4" y="157.5">G3</text>
<text x="121.5" y="160">F3</text>
<text x="150.7" y="160">E3</text>
<text x="150.7" y="157.5">F4</text>
<text x="40.3" y="162.6">L4</text>
<text x="40.3" y="165.1">L5</text>
<text x="69.4" y="162.6">P3</text>
<text x="69.4" y="165.1">P4</text>
<text x="121.5" y="165.1">E2</text>
<text x="121.5" y="162.6">F2</text>
<text x="150.7" y="162.6">E5</text>
<text x="150.7" y="165.1">F5</text>
<text x="10.4" y="185.9">D</text>
<text x="285.4" y="185.9">D</text>
<text x="35" y="199.9">1</text>
<text x="85" y="199.9">2</text>
<text x="135" y="199.9">3</text>
<text x="185" y="199.9">4</text>
<text x="235" y="199.9">5</text>
<text x="285" y="199.9">6</text>
</g>
<g font-size="1.8">
<text x="131.3" y="17.8">DDR3_A[0..15]</text>
<text x="25.4" y="29.2">DDR3_A15</text>
<text x="77" y="29.2">DDR3_BA2</text>
<text x="106.7" y="29.2">DDR3_A15</text>
<text x="158.3" y="29.2">DDR3_BA2</text>
<text x="25.4" y="31.7">DDR3_A14</text>
<text x="25.4" y="34.3">DDR3_A13</text>
<text x="77" y="34.3">DDR3_BA0</text>
<text x="77" y="31.7">DDR3_BA1</text>
<text x="106.7" y="31.7">DDR3_A14</text>
<text x="106.7" y="34.3">DDR3_A13</text>
<text x="158.3" y="31.7">DDR3_BA1</text>
<text x="158.3" y="34.3">DDR3_BA0</text>
<text x="212.1" y="31.7">DDR3_A7</text>
<text x="255.1" y="34.3">DDR3_A11</text>
<text x="256.1" y="31.7">DDR3_A1</text>
<text x="25.4" y="39.4">DDR3_A11</text>
<text x="25.4" y="41.9">DDR3_A10</text>
<text x="25.4" y="36.8">DDR3_A12</text>
<text x="76.8" y="40.6">DDR3_CAS</text>
<text x="76.8" y="38.1">DDR3_RAS</text>
<text x="106.7" y="41.9">DDR3_A10</text>
<text x="106.7" y="36.8">DDR3_A12</text>
<text x="106.7" y="39.4">DDR3_A11</text>
<text x="158.1" y="40.6">DDR3_CAS</text>
<text x="158.1" y="38.1">DDR3_RAS</text>
<text x="255.1" y="39.4">DDR3_A13</text>
<text x="256.1" y="41.9">DDR3_A8</text>
<text x="256.1" y="36.8">DDR3_A9</text>
<text x="25.4" y="47">DDR3_A8</text>
<text x="25.4" y="44.4">DDR3_A9</text>
<text x="77.7" y="45.7">DDR3_WE</text>
<text x="78.1" y="43.2">DDR3_CS</text>
<text x="106.7" y="47">DDR3_A8</text>
<text x="106.7" y="44.4">DDR3_A9</text>
<text x="159" y="45.7">DDR3_WE</text>
<text x="159.4" y="43.2">DDR3_CS</text>
<text x="255.1" y="44.4">DDR3_A14</text>
<text x="256.1" y="47">DDR3_A4</text>
<text x="25.4" y="49.5">DDR3_A7</text>
<text x="25.4" y="52.1">DDR3_A6</text>
<text x="76.8" y="53.3">DDR3_CKE</text>
<text x="77" y="48.3">DDR3_CK+</text>
<text x="77.4" y="50.8">DDR3_CK-</text>
<text x="106.7" y="52.1">DDR3_A6</text>
<text x="106.7" y="49.5">DDR3_A7</text>
<text x="158.1" y="53.3">DDR3_CKE</text>
<text x="158.3" y="48.3">DDR3_CK+</text>
<text x="158.7" y="50.8">DDR3_CK-</text>
<text x="256.1" y="53.3">DDR3_A5</text>
<text x="256.1" y="49.5">DDR3_A6</text>
<text x="25.4" y="57.1">DDR3_A4</text>
<text x="25.4" y="59.7">DDR3_A3</text>
<text x="25.4" y="54.6">DDR3_A5</text>
<text x="74.7" y="58.4">DDR3_DQS0+</text>
<text x="106.7" y="59.7">DDR3_A3</text>
<text x="106.7" y="57.1">DDR3_A4</text>
<text x="106.7" y="54.6">DDR3_A5</text>
<text x="156" y="58.4">DDR3_DQS1+</text>
<text x="254.6" y="58.4">DDR3_CAS</text>
<text x="256.1" y="55.9">DDR3_A0</text>
<text x="25.4" y="62.2">DDR3_A2</text>
<text x="25.4" y="64.8">DDR3_A1</text>
<text x="75.2" y="61">DDR3_DQS0-</text>
<text x="106.7" y="64.8">DDR3_A1</text>
<text x="106.7" y="62.2">DDR3_A2</text>
<text x="156.4" y="61">DDR3_DQS1-</text>
<text x="254.6" y="63.5">DDR3_ODT</text>
<text x="254.8" y="61">DDR3_BA2</text>
<text x="25.4" y="67.3">DDR3_A0</text>
<text x="76.8" y="67.3">DDR3_DM0</text>
<text x="106.7" y="67.3">DDR3_A0</text>
<text x="158.1" y="67.3">DDR3_DM1</text>
<text x="254.8" y="68.6">DDR3_BA0</text>
<text x="255.9" y="66">DDR3_CS</text>
<text x="256.1" y="71.1">DDR3_A3</text>
<text x="21.6" y="77.5">DDR3_DQ7</text>
<text x="76.8" y="72.4">DDR3_ODT</text>
<text x="77" y="77.5">DDR3_RST</text>
<text x="102.9" y="77.5">DDR3_DQ15</text>
<text x="158.1" y="72.4">DDR3_ODT</text>
<text x="158.3" y="77.5">DDR3_RST</text>
<text x="21.6" y="80">DDR3_DQ6</text>
<text x="21.6" y="82.5">DDR3_DQ5</text>
<text x="102.9" y="82.5">DDR3_DQ13</text>
<text x="102.9" y="80">DDR3_DQ14</text>
<text x="209.5" y="83.8">DDR3_CK+</text>
<text x="254.8" y="80">DDR3_BA1</text>
<text x="255.1" y="82.5">DDR3_A12</text>
<text x="21.6" y="85.1">DDR3_DQ4</text>
<text x="21.6" y="87.6">DDR3_DQ3</text>
<text x="102.9" y="85.1">DDR3_DQ12</text>
<text x="102.9" y="87.6">DDR3_DQ11</text>
<text x="209.5" y="86.4">DDR3_CK-</text>
<text x="254.6" y="87.6">DDR3_CKE</text>
<text x="255.1" y="85.1">DDR3_A10</text>
<text x="21.6" y="92.7">DDR3_DQ1</text>
<text x="21.6" y="90.2">DDR3_DQ2</text>
<text x="21.6" y="95.2">DDR3_DQ0</text>
<text x="102.9" y="95.2">DDR3_DQ8</text>
<text x="102.9" y="92.7">DDR3_DQ9</text>
<text x="102.9" y="90.2">DDR3_DQ10</text>
<text x="254.6" y="90.2">DDR3_RAS</text>
<text x="255.1" y="95.2">DDR3_A15</text>
<text x="255.5" y="92.7">DDR3_WE</text>
<text x="256.1" y="97.8">DDR3_A2</text>
<text x="25.4" y="125.7">DDR3_DQ2</text>
<text x="25.4" y="123.2">DDR3_DQ0</text>
<text x="79.5" y="123.2">DDR3_CK+</text>
<text x="80" y="125.7">DDR3_CK-</text>
<text x="106.7" y="123.2">DDR3_DQ10</text>
<text x="106.7" y="125.7">DDR3_DQ8</text>
<text x="158.6" y="123.2">DDR3_A13</text>
<text x="159.6" y="125.7">DDR3_A7</text>
<text x="25.4" y="130.8">DDR3_DQ6</text>
<text x="25.4" y="128.3">DDR3_DQ4</text>
<text x="106.7" y="130.8">DDR3_DQ14</text>
<text x="106.7" y="128.3">DDR3_VREF</text>
<text x="158.1" y="130.8">DDR3_ODT</text>
<text x="159.6" y="128.3">DDR3_A9</text>
<text x="25.4" y="137.2">DDR3_DM1</text>
<text x="80.6" y="137.2">DDR3_CS</text>
<text x="106.7" y="137.2">DDR3_DQ15</text>
<text x="106.7" y="134.6">DDR3_DQ12</text>
<text x="158.3" y="137.2">DDR3_BA0</text>
<text x="159.6" y="134.6">DDR3_A6</text>
<text x="25.4" y="139.7">DDR3_DQ5</text>
<text x="25.4" y="142.2">DDR3_DQ3</text>
<text x="106.7" y="142.2">DDR3_DQ9</text>
<text x="106.7" y="139.7">DDR3_A12</text>
<text x="159.6" y="139.7">DDR3_A8</text>
<text x="159.6" y="142.2">DDR3_A2</text>
<text x="252.4" y="142.2">DDR3_VREF</text>
<text x="25.4" y="148.6">DDR3_DQS0-</text>
<text x="25.4" y="146">DDR3_DQS0+</text>
<text x="79.4" y="148.6">DDR3_CAS</text>
<text x="79.6" y="146">DDR3_BA2</text>
<text x="106.7" y="146">DDR3_DQS1+</text>
<text x="106.7" y="148.6">DDR3_DQS1-</text>
<text x="159" y="146">DDR3_WE</text>
<text x="159.6" y="148.6">DDR3_A0</text>
<text x="25.4" y="151.1">DDR3_DQ7</text>
<text x="25.4" y="153.7">DDR3_DQ1</text>
<text x="79.4" y="151.1">DDR3_RAS</text>
<text x="106.7" y="151.1">DDR3_BA1</text>
<text x="158.6" y="153.7">DDR3_A14</text>
<text x="159.6" y="151.1">DDR3_A5</text>
<text x="25.4" y="157.5">DDR3_CKE</text>
<text x="25.4" y="160">DDR3_VREF</text>
<text x="79.6" y="157.5">DDR3_RST</text>
<text x="106.7" y="160">DDR3_A3</text>
<text x="106.7" y="157.5">DDR3_A10</text>
<text x="158.6" y="160">DDR3_A15</text>
<text x="159.6" y="157.5">DDR3_A1</text>
<text x="25.4" y="162.6">DDR3_DM0</text>
<text x="106.7" y="165.1">DDR3_DQ13</text>
<text x="106.7" y="162.6">DDR3_DQ11</text>
<text x="158.6" y="165.1">DDR3_A11</text>
<text x="159.6" y="162.6">DDR3_A4</text>
</g>
<g font-size="1.8" fill="#008484">
<text x="53.9" y="23.4">IC2A</text>
<text x="135.2" y="23.4">IC3A</text>
<text x="49.1" y="25.7">DDR3-TFBGA78</text>
<text x="130.4" y="25.7">DDR3-TFBGA78</text>
<text x="236.2" y="27">VTT</text>
<text x="243.4" y="27.2">RN2</text>
<text x="244.1" y="29.5">47</text>
<text x="44.2" y="30.1">A15</text>
<text x="44.2" y="35.2">A13</text>
<text x="44.2" y="32.6">A14</text>
<text x="64" y="35.2">BA0</text>
<text x="64" y="30.1">BA2</text>
<text x="64" y="32.6">BA1</text>
<text x="125.5" y="30.1">A15</text>
<text x="125.5" y="35.2">A13</text>
<text x="125.5" y="32.6">A14</text>
<text x="145.3" y="35.2">BA0</text>
<text x="145.3" y="30.1">BA2</text>
<text x="145.3" y="32.6">BA1</text>
<text x="230.8" y="35.1">R14</text>
<text x="231.4" y="32.6">47</text>
<text x="44.2" y="37.7">A12/BC</text>
<text x="44.2" y="40.3">A11</text>
<text x="63.8" y="39">RAS</text>
<text x="63.8" y="41.5">CAS</text>
<text x="125.5" y="37.7">A12/BC</text>
<text x="125.5" y="40.3">A11</text>
<text x="145.1" y="39">RAS</text>
<text x="145.1" y="41.5">CAS</text>
<text x="44.2" y="42.8">A10/AP</text>
<text x="44.2" y="45.3">A9</text>
<text x="44.2" y="47.9">A8</text>
<text x="64.7" y="46.6">WE</text>
<text x="65.1" y="44.1">CS</text>
<text x="125.5" y="42.8">A10/AP</text>
<text x="125.5" y="45.3">A9</text>
<text x="125.5" y="47.9">A8</text>
<text x="146" y="46.6">WE</text>
<text x="146.4" y="44.1">CS</text>
<text x="44.2" y="50.4">A7</text>
<text x="44.2" y="53">A6</text>
<text x="65" y="49.1">CK</text>
<text x="65" y="51.7">CK</text>
<text x="125.5" y="50.4">A7</text>
<text x="125.5" y="53">A6</text>
<text x="146.3" y="49.1">CK</text>
<text x="146.3" y="51.7">CK</text>
<text x="44.2" y="55.5">A5</text>
<text x="44.2" y="58">A4</text>
<text x="63.7" y="59.3">DQS</text>
<text x="63.8" y="54.2">CKE</text>
<text x="125.5" y="55.5">A5</text>
<text x="125.5" y="58">A4</text>
<text x="145" y="59.3">DQS</text>
<text x="145.1" y="54.2">CKE</text>
<text x="186.4" y="59.2">100nF</text>
<text x="187.3" y="56.9">C456</text>
<text x="196.6" y="59.2">100nF</text>
<text x="197.5" y="56.9">C455</text>
<text x="206.7" y="59.2">100nF</text>
<text x="207.6" y="56.9">C454</text>
<text x="216.9" y="59.2">100nF</text>
<text x="217.8" y="56.9">C452</text>
<text x="227.1" y="59.2">100nF</text>
<text x="228" y="56.9">C451</text>
<text x="44.2" y="60.6">A3</text>
<text x="44.2" y="63.1">A2</text>
<text x="44.2" y="65.7">A1</text>
<text x="59.8" y="65.7">NF/TDQS</text>
<text x="63.7" y="61.8">DQS</text>
<text x="125.5" y="60.6">A3</text>
<text x="125.5" y="63.1">A2</text>
<text x="125.5" y="65.7">A1</text>
<text x="141.1" y="65.7">NF/TDQS</text>
<text x="145" y="61.8">DQS</text>
<text x="44.2" y="68.2">A0</text>
<text x="59.4" y="68.2">DM/TDQS</text>
<text x="125.5" y="68.2">A0</text>
<text x="140.7" y="68.2">DM/TDQS</text>
<text x="192.2" y="67.6">GND</text>
<text x="63.8" y="73.3">ODT</text>
<text x="145.1" y="73.3">ODT</text>
<text x="243.4" y="77.1">RN3</text>
<text x="244.1" y="74.6">47</text>
<text x="44.2" y="80.9">DQ6</text>
<text x="44.2" y="78.4">DQ7</text>
<text x="44.2" y="83.4">DQ5</text>
<text x="61.7" y="78.4">RESET</text>
<text x="65.1" y="83.4">ZQ</text>
<text x="77.2" y="83.5">240</text>
<text x="77.6" y="80.9">R3</text>
<text x="125.5" y="80.9">DQ6</text>
<text x="125.5" y="78.4">DQ7</text>
<text x="125.5" y="83.4">DQ5</text>
<text x="143" y="78.4">RESET</text>
<text x="146.4" y="83.4">ZQ</text>
<text x="158.5" y="83.5">240</text>
<text x="158.9" y="80.9">R4</text>
<text x="230.8" y="82.2">R15</text>
<text x="44.2" y="88.5">DQ3</text>
<text x="44.2" y="86">DQ4</text>
<text x="65" y="86">NC</text>
<text x="65" y="88.5">NC</text>
<text x="81.7" y="89.1">GND</text>
<text x="125.5" y="88.5">DQ3</text>
<text x="125.5" y="86">DQ4</text>
<text x="146.3" y="86">NC</text>
<text x="146.3" y="88.5">NC</text>
<text x="163" y="89.1">GND</text>
<text x="230.8" y="89.7">R16</text>
<text x="231.4" y="87.2">47</text>
<text x="231.4" y="84.8">47</text>
<text x="44.2" y="91.1">DQ2</text>
<text x="44.2" y="93.6">DQ1</text>
<text x="65" y="91.1">NC</text>
<text x="65" y="93.6">NC</text>
<text x="125.5" y="91.1">DQ2</text>
<text x="125.5" y="93.6">DQ1</text>
<text x="146.3" y="91.1">NC</text>
<text x="146.3" y="93.6">NC</text>
<text x="229.6" y="94.8">100nF</text>
<text x="230.5" y="92.5">C469</text>
<text x="44.2" y="96.1">DQ0</text>
<text x="65" y="96.1">NC</text>
<text x="125.5" y="96.1">DQ0</text>
<text x="146.3" y="96.1">NC</text>
<text x="235.7" y="101.8">GND</text>
<text x="244.1" y="101.3">47</text>
<text x="34.8" y="105.8">VDDR</text>
<text x="44.3" y="107">LFE5UM5G-45F-CABGA381</text>
<text x="53.9" y="104.7">IC1E</text>
<text x="125.6" y="107">LFE5UM5G-45F-CABGA381</text>
<text x="135.3" y="104.7">IC1F</text>
<text x="153.3" y="105.8">VDDR</text>
<text x="243.4" y="103.8">RN1</text>
<text x="44.2" y="111.4">VCCIO6</text>
<text x="44.2" y="113.9">VCCIO6</text>
<text x="142.3" y="111.4">VCCIO7</text>
<text x="142.3" y="113.9">VCCIO7</text>
<text x="44.2" y="116.5">VCCIO6</text>
<text x="142.3" y="116.5">VCCIO7</text>
<text x="215.5" y="115.9">VDDR</text>
<text x="44.2" y="124.1">PL35A/PCLK</text>
<text x="62.1" y="124.1">PL59A</text>
<text x="62.1" y="120.3">PL53A</text>
<text x="125.5" y="124.1">PL23A</text>
<text x="136.1" y="124.1">PL11A/GPLL0T</text>
<text x="221.2" y="125.5">C260</text>
<text x="231.3" y="125.5">C261</text>
<text x="241.5" y="125.5">C264</text>
<text x="251.7" y="125.5">C265</text>
<text x="261.8" y="125.5">C266</text>
<text x="44.2" y="126.6">PL35B/PCLK</text>
<text x="44.2" y="131.7">PL35D/PCLK</text>
<text x="44.2" y="129.2">PL35C/PCLK</text>
<text x="62.1" y="129.2">PL59C</text>
<text x="62.1" y="126.6">PL59B</text>
<text x="62.1" y="131.7">PL59D</text>
<text x="125.5" y="126.6">PL23B</text>
<text x="125.5" y="129.2">VREF/PL23C</text>
<text x="125.5" y="131.7">PL23D</text>
<text x="135.9" y="126.6">PL11B/GPLL0C</text>
<text x="143.3" y="129.2">PL11C</text>
<text x="143.3" y="131.7">PL11D</text>
<text x="221.2" y="127.8">100nF</text>
<text x="231.4" y="127.8">100nF</text>
<text x="241.6" y="127.8">100nF</text>
<text x="251.7" y="127.8">100nF</text>
<text x="261.9" y="127.8">100nF</text>
<text x="44.2" y="135.5">PL38A/GR_PCLK</text>
<text x="62.1" y="135.5">PL62A</text>
<text x="125.5" y="135.5">PL26A</text>
<text x="143.3" y="135.5">PL14A</text>
<text x="257" y="136.1">GND</text>
<text x="44.2" y="140.6">PL38C/GR_PCLK</text>
<text x="44.2" y="138">PL38B</text>
<text x="44.2" y="143.1">PL38D</text>
<text x="62.1" y="143.1">PL62D</text>
<text x="62.1" y="140.6">PL62C</text>
<text x="62.1" y="138">PL62B</text>
<text x="125.5" y="138">PL26B</text>
<text x="125.5" y="140.6">PL26C</text>
<text x="125.5" y="143.1">PL26D</text>
<text x="143.3" y="140.6">PL14C</text>
<text x="143.3" y="143.1">PL14D</text>
<text x="143.3" y="138">PL14B</text>
<text x="44.2" y="149.5">PL41B</text>
<text x="44.2" y="146.9">PL41A</text>
<text x="62.1" y="149.5">PL65B</text>
<text x="62.1" y="146.9">PL65A</text>
<text x="125.5" y="149.5">PL29B</text>
<text x="125.5" y="146.9">GR_PCLK/PL29A</text>
<text x="143.3" y="149.5">PL17B</text>
<text x="143.3" y="146.9">PL17A</text>
<text x="236.4" y="145.8">C465</text>
<text x="236.5" y="148.1">100nF</text>
<text x="247.9" y="145.8">C467</text>
<text x="247.9" y="148.1">100nF</text>
<text x="44.2" y="152">PL41C</text>
<text x="44.2" y="154.6">PL41D</text>
<text x="62.1" y="152">PL65C</text>
<text x="62.1" y="154.6">PL65D</text>
<text x="125.5" y="154.6">PL29D</text>
<text x="125.5" y="152">GR_PCLK/PL29C</text>
<text x="143.3" y="152">PL17C</text>
<text x="143.3" y="154.6">PL17D</text>
<text x="231.9" y="155.2">GND</text>
<text x="243.3" y="155.2">GND</text>
<text x="44.2" y="158.4">PL44A</text>
<text x="44.2" y="160.9">PL44B/VREF</text>
<text x="62.1" y="158.4">PL68A</text>
<text x="62.1" y="160.9">PL68B</text>
<text x="125.5" y="160.9">PL32B/PCLK</text>
<text x="125.5" y="158.4">PL32A/PCLK</text>
<text x="143.3" y="160.9">PL20B</text>
<text x="143.3" y="158.4">PL20A</text>
<text x="44.2" y="163.4">PL44C</text>
<text x="44.2" y="166">PL44D</text>
<text x="54.6" y="166">PL68D/GPLL0C</text>
<text x="54.8" y="163.4">PL68C/GPLL0T</text>
<text x="125.5" y="166">PL32D/PCLK</text>
<text x="125.5" y="163.4">PL32C/PCLK</text>
<text x="143.3" y="163.4">PL20C</text>
<text x="143.3" y="166">PL20D</text>
<text x="77.1" y="172.3">R39</text>
<text x="77.2" y="169.7">100</text>
</g>
<g font-size="1.8" fill="#0000c2">
<text x="224.8" y="119.4">Place Near FPGA Banks 6 and 7</text>
<text x="30.5" y="178.9">See: https://github.com/oskirby/logicbone/issues/8</text>
<text x="30.5" y="181">The Data mask (DDR3_DM0/1) signals are incorrectly</text>
<text x="30.5" y="183.1">placed, and need to be a part of their respective DQS</text>
<text x="30.5" y="185.1">group. Furthermore, the DM balls of the TFBGA-78</text>
<text x="30.5" y="187.2">schematic symbol are wrong. This has been worked</text>
<text x="30.5" y="189.2">around in software by enabling TDQS mode.</text>
</g>
<g font-size="1.8" fill="#848400">
<text x="215.3" y="143.1">DDR3_VREF</text>
<text x="89.2" y="166">REFCLK-</text>
<text x="89.2" y="163.4">REFCLK+</text>
</g>
</svg>
